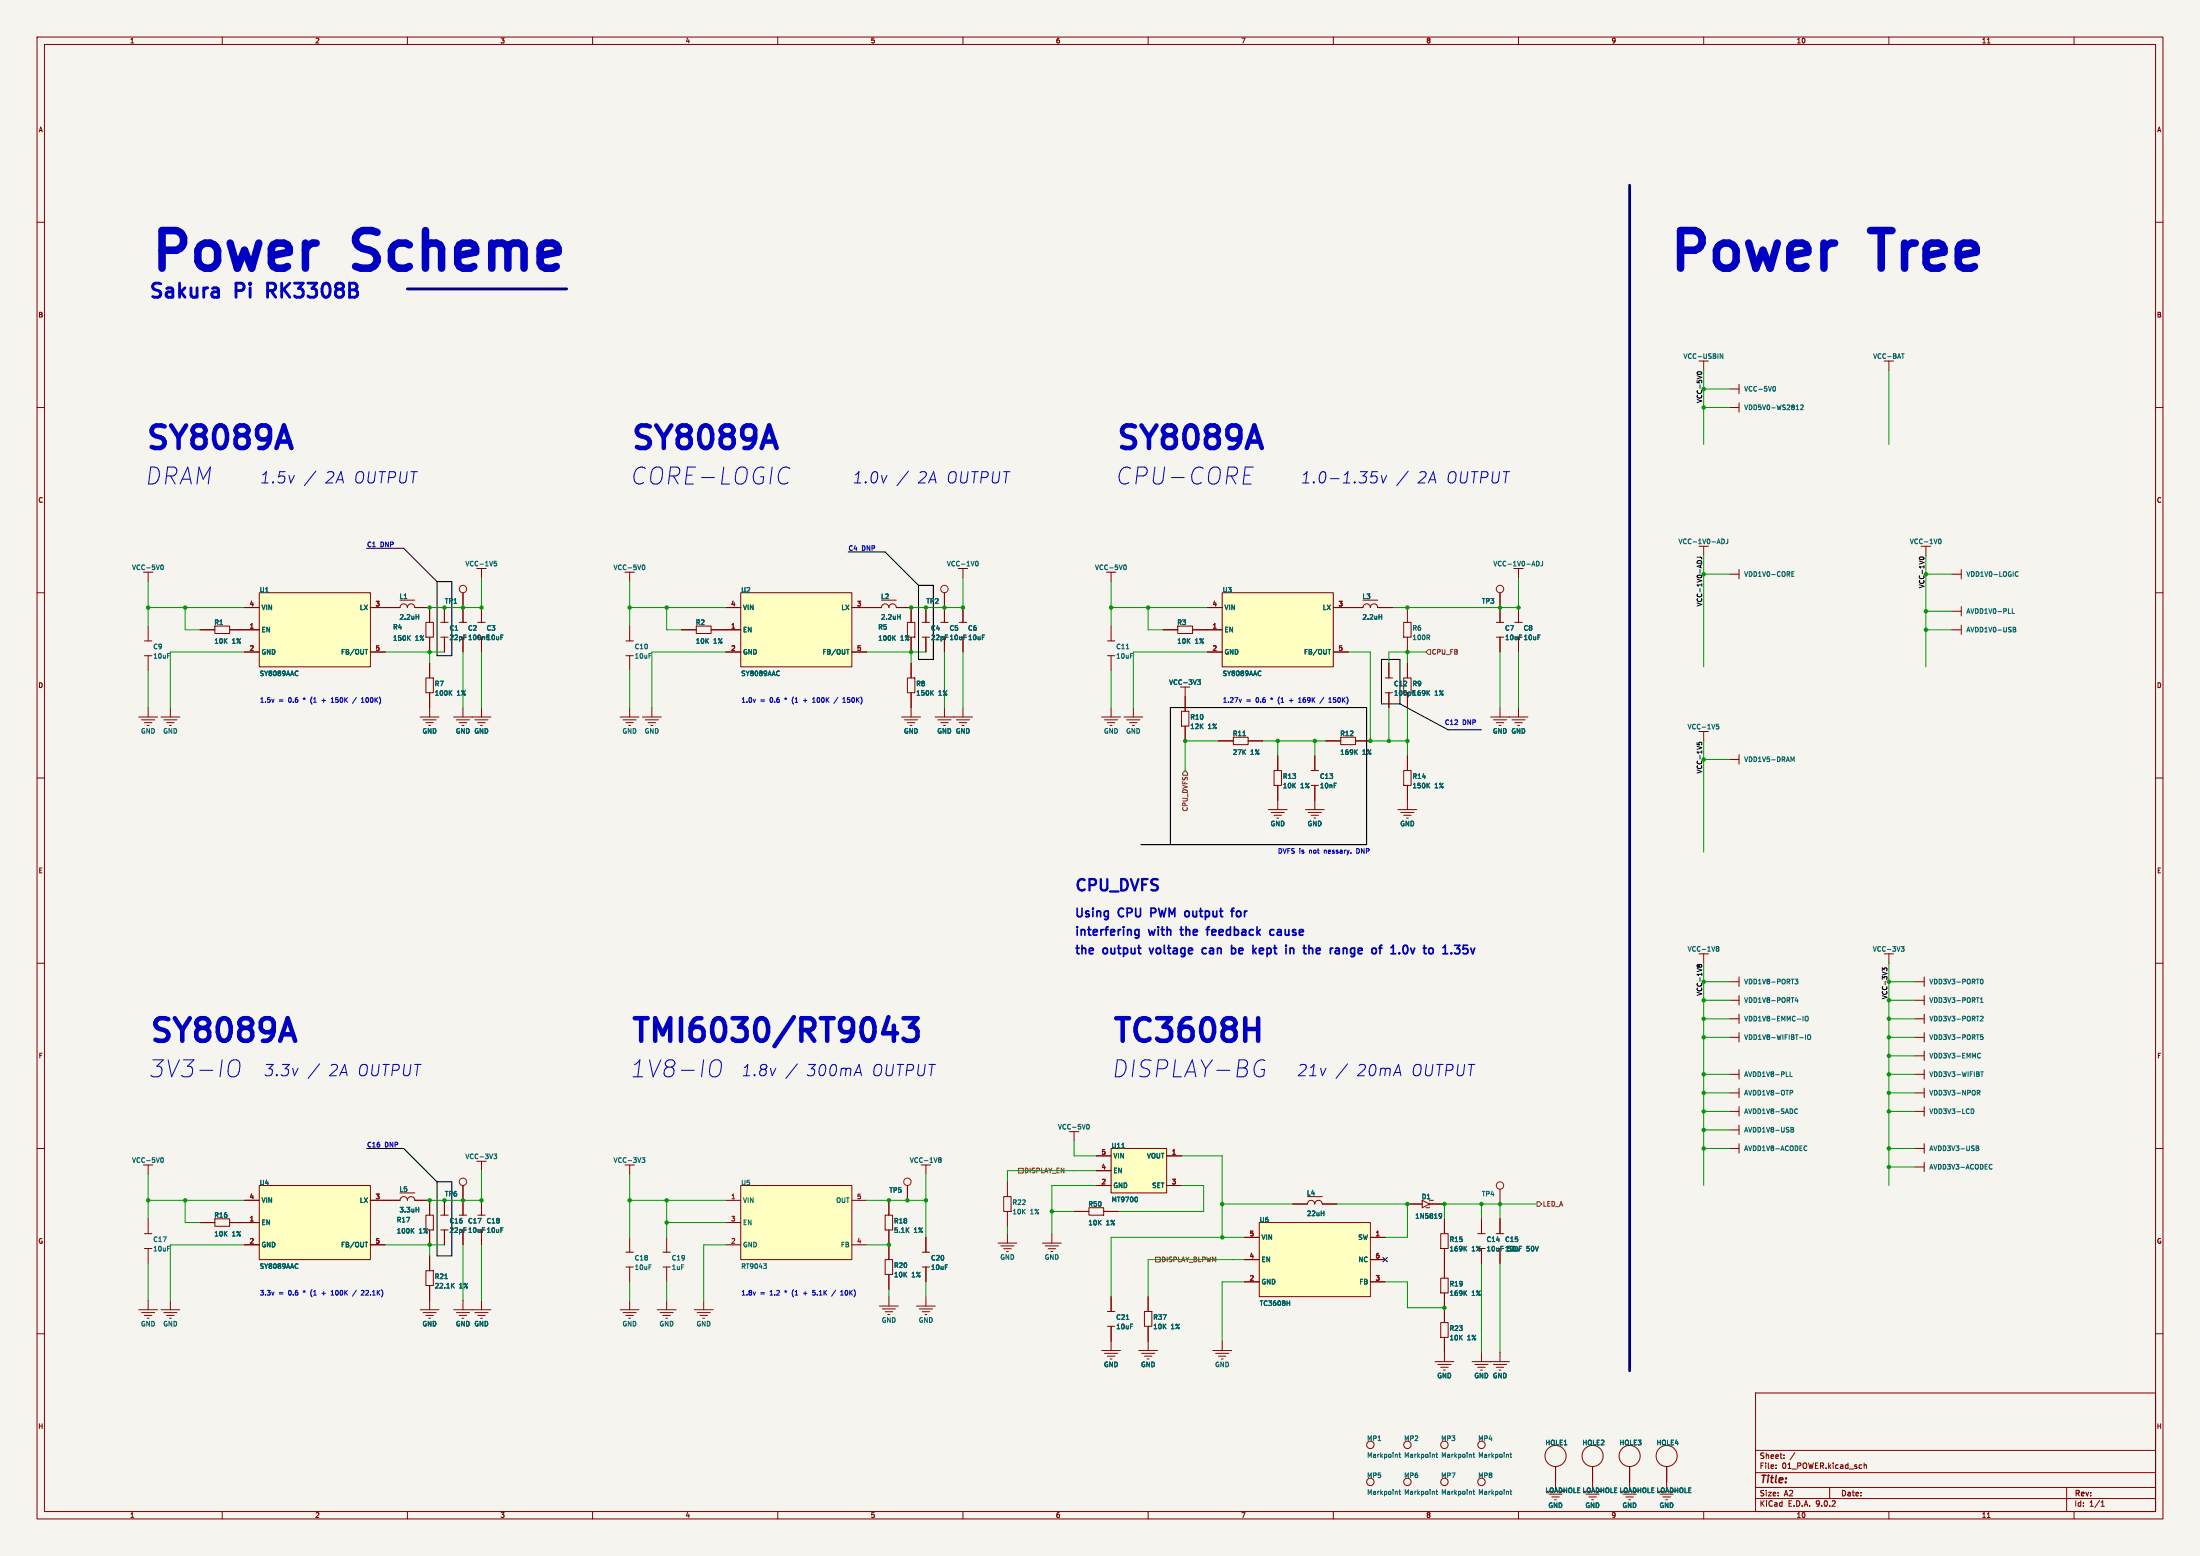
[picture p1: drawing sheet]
<svg xmlns="http://www.w3.org/2000/svg" width="594mm" height="420mm" viewBox="0 0 594 420" stroke-linecap="round" stroke-linejoin="round" font-family="sans-serif">
<path d="M0 0h594v420h-594z" fill="#f5f4ef" stroke="#f5f4ef" stroke-width=".27"/>
<g fill="none" stroke="#830000" stroke-width=".27">
<path d="M10 10h574v400h-574zM12 12h570v396h-570zM60 10v2M110 10v2M160 10v2M210 10v2M260 10v2M310 10v2M360 10v2M410 10v2M460 10v2M510 10v2"/>
<path d="M536.6 11.6h.7M560 10v2M10 60h2M582 60h2M10 110h2M582 110h2M10 160h2M255 160v4M260 153.4v2.6M410 153.4v2.6M520 147.4v2.6M582 160h2"/>
<path d="M10 210h2M582 210h2M10 260h2M582 260h2M517 300h2.5M519.5 298.7v2.6M10 310h2M517 310h2.5M517 315h2.5M519.5 308.7v2.6M519.5 313.7v2.6M582 310h2"/>
<path d="M179 338h2M180 334v4M10 360h2M179 342h2M180 342v4M187.5 353.5h5M188.2 354.3h3.6M189 355.1h2M189.7 355.8h.6M190 351v2.5M582 360h2M474 376h108v32h-108z"/>
<path d="M420 396v4M474 397.5h108M474 391.5h108M479.5 396.2v.2M479.5 395.4v.2M481.7 393.5v.2M481.7 392.7v.2M484.6 392.1l-1.3 1.9M503.3 394.9v1.5M503.3 395.5l.6-.1 .1 1M60 408v2M110 408v2"/>
<path d="M160 408v2M210 408v2M260 408v2M310 408v2M360 408v2M410 408v2M460 408v2M474 404.5h108M474 401.5h108M494 401.5v3M510 408v2M536.6 409.6h.7"/>
<path d="M558 401.5v6.5M560 408v2M567.3 406.6h.9M567.3 405.5l.4-.4v1.5"/>
<circle cx="420" cy="393" r="2.85"/>
</g>
<path d="M263.5 151.6l.2-.1a.62 .62 0 0 1 .4 .6 .62 .62 0 0 1-.5 .6l-.1-.1M414.9 151.5a.64 .64 0 0 1 .7 .6 .64 .64 0 0 1-.7 .7M416.5 151.5l-.1 1.1-.4 .2M523.5 145.6l.2-.1a.62 .62 0 0 1 .4 .6 .62 .62 0 0 1-.5 .6l-.1-.1M532.2 299.3a.64 .64 0 0 1 .8 .6 .64 .64 0 0 1-.8 .7M533.6 309.3l.6 .1v.3l-.2 .2M533.6 309.9h.4M534 309.9l.3 .2-.1 .3-.6 .2M537.5 314.3l.4 .1M537.9 315.4l-.4 .2" fill="none" stroke="#006363" stroke-width=".27"/>
<circle cx="255" cy="159" r="1" fill="none" stroke="#f00" stroke-width=".27"/>
<path d="M200 160h30v20h-30z" fill="#ffffc2"/>
<path d="M200 160h30v20h-30z" fill="none" stroke="#7f0000" stroke-width=".27"/>
<g fill="none" stroke="#830000" stroke-width=".27">
<path d="M460 97.4v2.6M510 97.4v2.6M467 110h2.5M467 105h2.5M469.5 103.7v2.6M469.5 108.7v2.6M115 168h2v4h-2zM116 164v4M116 172v4M184 170h4M188 169h4v2h-4zM192 170h8"/>
<path d="M196 164h4M196 176h4M230 164h4M230 176h4M246 179v4M167.5 193.5h5M168.2 194.3h3.6M169 195.1h2M169.7 195.8h.6M170 191v2.5M173.5 193.5h5M174.2 194.3h3.6"/>
<path d="M175 195.1h2M175.7 195.8h.6M176 191v2.5M243.5 193.5h5M244.2 194.3h3.6M245 195.1h2M245 183h2v4h-2zM245.7 195.8h.6M246 187v6.5M252.5 193.5h10M253.2 194.3h3.6M254 195.1h2"/>
<path d="M254.7 195.8h.6M255 191v2.5M258.2 194.3h3.6M259 195.1h2M259.7 195.8h.6M260 191v2.5M245 320v4M250 314.4v2.6M272 319v4M239 340h2v4h-2zM239 328h2v4h-2zM240 324v4"/>
<path d="M240 332v8M249 338h2M250 334v4M269.5 335.5h5M270.2 336.3h3.6M271 337.1h2M271 323h2v4h-2zM271.7 337.8h.6M272 327v4M272 333v2.5M281.5 335.5h5M282.2 336.3h3.6"/>
<path d="M283 337.1h2M283.7 337.8h.6M284 333v2.5M122.5 353.5h5M123.2 354.3h3.6M124 355.1h2M124.7 355.8h.6M125 351v2.5M237.5 352.5h5M238.2 353.3h3.6M239 354.1h2M239.7 354.8h.6"/>
<path d="M240 344v4M240 350v2.5M247.5 352.5h5M248.2 353.3h3.6M249 354.1h2M249 342h2M249.7 354.8h.6M250 342v4M250 350v2.5M420 400v2.5M430 396v6.5M440 396v6.5"/>
<path d="M450 396v6.5M417.5 402.5h5M418.2 403.3h3.6M419 404.1h2M419.7 404.8h.6M427.5 402.5h5M428.2 403.3h3.6M429 404.1h2M429.7 404.8h.6M437.5 402.5h5M438.2 403.3h3.6M439 404.1h2"/>
<path d="M439.7 404.8h.6M447.5 402.5h5M448.2 403.3h3.6M449 404.1h2M449.7 404.8h.6"/>
<circle cx="430" cy="393" r="2.85"/>
<circle cx="440" cy="393" r="2.85"/>
<circle cx="450" cy="393" r="2.85"/>
</g>
<g fill="none" stroke="#006363" stroke-width=".27">
<path d="M464.4 95.5l.8 1.3v-1.3M513.4 95.5h.7M478.8 104.4l.2-.1a.62 .62 0 0 1 .4 .7 .62 .62 0 0 1-.6 .5v-.1M485 110.6h.7M486.2 109.4l.4-.1 .3 .4-.8 .9h.8M110.2 172.1l.6 .7M110.8 171.6l-.8 .7M228.5 175.3h.8M251.5 186.9l.5 .8M252 186.4l-.7 .7M253.5 313h.1M253.5 312.5l.6 .1-.2 .4"/>
<path d="M253.6 313h.3M253.6 313l-.1 .1M253.9 313l.2 .3v.3l-.6 .1"/>
</g>
<circle cx="245" cy="319" r="1" fill="none" stroke="#f00" stroke-width=".27"/>
<path d="M340 330h30v20h-30z" fill="#ffffc2"/>
<path d="M340 330h30v20h-30z" fill="none" stroke="#7f0000" stroke-width=".27"/>
<g fill="none" stroke="#830000" stroke-width=".27">
<path d="M40 154.4v2.6M125 160v8M460 147.4v2.6M39 173h2M39 177h2M40 169v4M40 177v4M104 164h4a1 1 0 0 1 1-1 1 1 0 0 1 1 1 1 1 0 0 1 1-1 1 1 0 0 1 1 1h4M108 162h4M119 168h2M119 172h2M120 164v4"/>
<path d="M120 172v4M124 168h2M124 172h2M125 172v4M169 173h2M169 177h2M170 169v4M170 177v4M234 164h4a1 1 0 0 1 1-1 1 1 0 0 1 1 1 1 1 0 0 1 1-1 1 1 0 0 1 1 1h4v4M238 162h4M245 168h2v4h-2zM246 172v4"/>
<path d="M254 168h2M254 172h2M255 164v4M255 172v4M259 168h2M259 172h2M260 164v4M260 172v4M299 173h2M299 177h2M300 169v4M300 177v4"/>
<path d="M314 170h4M318 169h4v2h-4zM322 170h4M527 165h2.5M529.5 163.7v2.6M319 192h2v4h-2zM320 185.4v6.6M320 196v4M329 200h4M333 199h4v2h-4zM337 200h4M116 339v4"/>
<path d="M336 334h4M336 340h4M370 334h4M370 340h4M389 333h2v4h-2zM390 329v4M390 337v4M115 343h2v4h-2zM116 347v4M127.5 353.5h5M128.2 354.3h3.6M129 355.1h2"/>
<path d="M129.7 355.8h.6M130 351v2.5M167.5 353.5h5M168.2 354.3h3.6M169 355.1h2M169.7 355.8h.6M170 351v2.5M336 346h4M370 346h4M389 357h2v4h-2zM390 353v4M390 361v4"/>
<circle cx="370" cy="390" r="1"/>
<circle cx="370" cy="400" r="1"/>
<circle cx="380" cy="390" r="1"/>
<circle cx="380" cy="400" r="1"/>
<circle cx="390" cy="390" r="1"/>
<circle cx="390" cy="400" r="1"/>
<circle cx="400" cy="390" r="1"/>
<circle cx="400" cy="400" r="1"/>
</g>
<g fill="none" stroke="#006363" stroke-width=".27">
<path d="M43.5 152.6l.2-.1a.62 .62 0 0 1 .4 .6 .62 .62 0 0 1-.5 .6l-.1-.1M464.9 145.5a.64 .64 0 0 1 .7 .6 .64 .64 0 0 1-.7 .7M466.5 145.5l-.1 1.1-.4 .2M112.3 166.5h.8M113.1 165.9v1.2M241.2 172.1l.6 .7M241.8 171.6l-.8 .7M242.3 166.5h.8M243.1 165.9v1.2M304.1 175.1h.7M543.3 164.3v1.3h.6M323.3 183.5h.8l-.4 .5 .4 .1v.4l-.6 .3"/>
<path d="M335.6 198.6h.7M395.5 336.9l.5 .8M396 336.4l-.7 .7M120.1 345.1h.7M122.1 346.9l.5 .8M122.6 346.4l-.7 .7M347.5 351.7h.7M348.2 351.1v1.3M377.7 392.5h.5M377.9 392.1v1.1l.3 .2M387.7 392.5h.5M387.9 392.1v1.1l.3 .2"/>
<path d="M397.7 392.5h.5M397.9 392.1v1.1l.3 .2M407.7 392.5h.5M407.9 392.1v1.1l.3 .2M377.7 402.5h.5M377.9 402.1v1.1l.3 .2M387.7 402.5h.5M387.9 402.1v1.1l.3 .2M397.7 402.5h.5M397.9 402.1v1.1l.3 .2M407.7 402.5h.5M407.9 402.1v1.1l.3 .2"/>
</g>
<circle cx="125" cy="159" r="1" fill="none" stroke="#f00" stroke-width=".27"/>
<path d="M330 160h30v20h-30z" fill="#ffffc2"/>
<path d="M330 160h30v20h-30z" fill="none" stroke="#7f0000" stroke-width=".27"/>
<g fill="none" stroke="#830000" stroke-width=".27">
<path d="M300 154.4v2.6M249 168h2M249 172h2M250 164v4M250 172v4M326 164h4M326 170h4M326 176h4M360 164h4M360 176h4M37.5 193.5h5M38.2 194.3h3.6"/>
<path d="M39 195.1h2M39.7 195.8h.6M40 191v2.5M43.5 193.5h5M44.2 194.3h3.6M45 195.1h2M45.7 195.8h.6M46 191v2.5M297.5 193.5h5M298.2 194.3h3.6M299 195.1h2M299.7 195.8h.6"/>
<path d="M300 191v2.5M303.5 193.5h5M304.2 194.3h3.6M305 195.1h2M305.7 195.8h.6M306 191v2.5M170 314.4v2.6M119 328h2M119 332h2M120 324v4M120 332v4M113.5 353.5h5"/>
<path d="M114.2 354.3h3.6M115 355.1h2M115.7 355.8h.6M116 351v2.5M389 345h2v4h-2zM390 341v4M390 349v4"/>
</g>
<path d="M303.5 152.6l.2-.1a.62 .62 0 0 1 .4 .6 .62 .62 0 0 1-.5 .6l-.1-.1M358.5 175.3h.8M173.3 312.5h.8l-.4 .5 .4 .1v.4l-.6 .3M395.5 348.9l.5 .8M396 348.4l-.7 .7" fill="none" stroke="#006363" stroke-width=".27"/>
<path d="M70 160h30v20h-30z" fill="#ffffc2"/>
<path d="M70 160h30v20h-30z" fill="none" stroke="#7f0000" stroke-width=".27"/>
<g fill="none" stroke="#830000" stroke-width=".27">
<path d="M54 170h4M58 169h4v2h-4zM62 170h8M66 164h4M66 176h4M100 164h4M100 176h4M116 179v4M115 183h2v4h-2zM116 187v4M124 328h2M124 332h2"/>
<path d="M125 324v4M125 332v4M129 328h2M129 332h2M130 324v4M130 332v4M299 354h2M299 358h2M300 350v4M300 358v6.5M309 354h2v4h-2zM310 350v4"/>
<path d="M310 358v6.5M297.5 364.5h5M298.2 365.3h3.6M299 366.1h2M299.7 366.8h.6M307.5 364.5h5M308.2 365.3h3.6M309 366.1h2M309.7 366.8h.6M327.5 364.5h5M328.2 365.3h3.6M329 366.1h2"/>
<path d="M329.7 366.8h.6M330 362v2.5M397.5 367.5h10M398.2 368.3h3.6M399 369.1h2M399.7 369.8h.6M400 365v2.5M403.2 368.3h3.6M404 369.1h2M404.7 369.8h.6M405 365v2.5"/>
</g>
<path d="M98.5 175.3h.8M121.5 186.9l.5 .8M122 186.4l-.7 .7M304.1 356.1h.7" fill="none" stroke="#006363" stroke-width=".27"/>
<path d="M300 310h15v12h-15z" fill="#ffffc2"/>
<path d="M300 310h15v12h-15z" fill="none" stroke="#7f0000" stroke-width=".27"/>
<g fill="none" stroke="#830000" stroke-width=".27">
<path d="M113.5 193.5h5M114.2 194.3h3.6M115 195.1h2M115.7 195.8h.6M116 191v2.5M122.5 193.5h10M123.2 194.3h3.6M124 195.1h2M124.7 195.8h.6M125 191v2.5M128.2 194.3h3.6M129 195.1h2"/>
<path d="M129.7 195.8h.6M130 191v2.5M130 313.4v2.6M296 312h4M296 316h4M296 320h4M315 312h4M315 320h4M169 338h2M170 334v4M169 342h2M170 342v4"/>
<path d="M387.5 367.5h5M388.2 368.3h3.6M389 369.1h2M389.7 369.8h.6M390 365v2.5"/>
</g>
<path d="M133.3 311.5h.8l-.4 .5 .4 .1v.4l-.6 .3M302.9 309.8h.7M307 323.2v1.1" fill="none" stroke="#006363" stroke-width=".27"/>
<path d="M200 320h30v20h-30z" fill="#ffffc2"/>
<path d="M200 320h30v20h-30z" fill="none" stroke="#7f0000" stroke-width=".27"/>
<g fill="none" stroke="#830000" stroke-width=".27">
<path d="M130 153.4v2.6M170 154.4v2.6M129 168h2M130 164v4M130 172v4M125 320v4M290 305.4v2.6M54 330h4M58 329h4v2h-4zM62 330h4M104 324h4a1 1 0 0 1 1-1 1 1 0 0 1 1 1 1 1 0 0 1 1-1 1 1 0 0 1 1 1h4v4M108 322h4"/>
<path d="M115 328h2v4h-2zM116 332v4M196 324h4M196 330h4M196 336h4M230 324h4M230 336h4M290 327h4M294 326h4v2h-4zM298 327h4M177.5 353.5h5M178.2 354.3h3.6"/>
<path d="M179 355.1h2M179.7 355.8h.6M180 351v2.5"/>
</g>
<path d="M133.4 151.5h.7M133.4 152h.5l.2 .2-.1 .5h-.6M173.5 152.6l.2-.1a.62 .62 0 0 1 .4 .6 .62 .62 0 0 1-.5 .6l-.1-.1M293.5 303.6l.2-.1a.62 .62 0 0 1 .4 .6 .62 .62 0 0 1-.5 .6l-.1-.1M111.2 332.1l.6 .7M111.8 331.6l-.8 .7M112.3 326.5h.8M113.1 325.9v1.2M206.2 341.1h.7l-.4 .5M206.8 341.7v.6" fill="none" stroke="#006363" stroke-width=".27"/>
<circle cx="125" cy="319" r="1" fill="none" stroke="#f00" stroke-width=".27"/>
<path d="M70 320h30v20h-30z" fill="#ffffc2"/>
<path d="M70 320h30v20h-30z" fill="none" stroke="#7f0000" stroke-width=".27"/>
<g fill="none" stroke="#830000" stroke-width=".27">
<path d="M405 160v8M364 164h4a1 1 0 0 1 1-1 1 1 0 0 1 1 1 1 1 0 0 1 1-1 1 1 0 0 1 1 1h4M368 162h4M379 168h2v4h-2zM380 164v4M380 172v4M404 168h2M404 172h2M405 172v4M409 168h2M409 172h2M410 164v4"/>
<path d="M410 172v4M467 280h2.5M467 275h2.5M467 270h2.5M469.5 268.7v2.6M469.5 273.7v2.6M469.5 278.7v2.6M467 300h2.5M467 295h2.5M467 290h2.5M469.5 288.7v2.6M469.5 293.7v2.6"/>
<path d="M469.5 298.7v2.6M40 314.4v2.6M467 305h2.5M467 310h2.5M469.5 303.7v2.6M469.5 308.7v2.6M39 333h2M39 337h2M40 329v4M40 337v4M66 324h4M66 330h4"/>
<path d="M66 336h4M100 324h4M100 336h4M349 325h4a1 1 0 0 1 1-1 1 1 0 0 1 1 1 1 1 0 0 1 1-1 1 1 0 0 1 1 1h4M353 323h4M384 324l2 1-2 1zM386 324h1M399 333h2M399 337h2M400 329v4M400 337v4M404 333h2"/>
<path d="M404 337h2M405 321v4M405 329v4M405 337v4M37.5 353.5h5M38.2 354.3h3.6M39 355.1h2M39.7 355.8h.6M40 351v2.5M43.5 353.5h5M44.2 354.3h3.6M45 355.1h2"/>
<path d="M45.7 355.8h.6M46 351v2.5"/>
</g>
<g fill="none" stroke="#006363" stroke-width=".27">
<path d="M372.3 166.5h.8M373.1 165.9v1.2M485 269.2l-.3 .9h.8M485.3 269.7v.9M486.8 274.3v1.3M487.4 274.5l.3-.2 .5 .2v.6l-.2 .4-.6-.1zM487.5 279.3v1.3M488.2 279.4l.6 .1 .1 .6-.3 .5-.5-.2-.1-.7zM483.3 294.3h.5l.2 .2-.1 .4-.6 .1M483.3 289.3v1.3h.6M484.8 299.4h.5M43.5 312.6l.2-.1a.62 .62 0 0 1 .4 .6 .62 .62 0 0 1-.5 .6l-.1-.1"/>
<path d="M483.6 304.3l.6 .1v.3l-.2 .2M483.6 304.9h.4M484 304.9l.3 .2-.1 .3-.6 .2M485.3 300.4l-.5 .1M487.5 309.3l.4 .1M487.9 310.4l-.4 .2M98.5 335.3h.8M410.2 336.4h.6"/>
</g>
<g fill="none" stroke="#f00" stroke-width=".27">
<circle cx="405" cy="159" r="1"/>
<circle cx="405" cy="320" r="1"/>
</g>
<path d="M386 324v2z" fill="#830000"/>
<g fill="none" stroke="#830000" stroke-width=".27">
<path d="M125 160v8M255 160v8M405 160v8M467 155h2.5M469.5 153.7v2.6M527 155h2.5M529.5 153.7v2.6M54 170h4M62 170h8M66 164h4M66 176h4M100 164h8"/>
<path d="M100 176h4M112 164h4v4M116 172v4M116 179v4M120 164v4M120 172v4M125 172v4M130 164v4M130 172v4M184 170h4M192 170h8M196 164h4"/>
<path d="M196 176h4M230 164h8M230 176h4M242 164h4v4M246 172v4M246 179v4M250 164v4M250 172v4M255 172v4M260 164v4M260 172v4M314 170h4"/>
<path d="M322 170h8M326 164h4M326 176h4M360 164h8M360 176h4M372 164h4M375 179v4M380 179v4M405 172v4M410 164v4M410 172v4M527 170h2.5"/>
<path d="M529.5 168.7v2.6M116 187v4M246 187v4M320 188v4M320 196v4M329 200h4M337 200h4M358 200h4M362 199h4v2h-4zM366 200h4M374 183h2M374 187h2"/>
<path d="M375 187v4M379 183h2v4h-2zM380 187v4M402.5 193.5h10M403.2 194.3h3.6M404 195.1h2M404.7 195.8h.6M405 191v2.5M408.2 194.3h3.6M409 195.1h2M409.7 195.8h.6M410 191v2.5"/>
<path d="M460 197.4v2.6M342.5 218.5h5M343.2 219.3h3.6M344 208h2v4h-2zM345 204v4M345 212v6.5M352.5 218.5h5M353.2 219.3h3.6M354 208h2M354 212h2M355 204v4M355 212v6.5"/>
<path d="M377.5 218.5h5M378.2 219.3h3.6M379 208h2v4h-2zM380 204v4M380 212v6.5M467 205h2.5M469.5 203.7v2.6M344 220.1h2M344.7 220.8h.6M354 220.1h2M354.7 220.8h.6M379 220.1h2"/>
<path d="M379.7 220.8h.6M460 257.4v2.6M510 257.4v2.6M467 265h2.5M469.5 263.7v2.6M517 265h2.5M517 280h2.5M517 270h2.5M517 275h2.5M519.5 263.7v2.6M519.5 268.7v2.6M519.5 273.7v2.6"/>
<path d="M519.5 278.7v2.6M517 290h2.5M517 285h2.5M517 295h2.5M519.5 283.7v2.6M519.5 288.7v2.6M519.5 293.7v2.6M125 320v8M245 320v4M296 312h4M296 316h4M296 320h4"/>
<path d="M315 312h4M315 320h4M54 330h4M62 330h8M66 324h4M66 336h4M100 324h8M100 336h4M112 324h4v4M116 332v4M116 339v4M120 324v4"/>
<path d="M120 332v4M125 332v4M130 324v4M130 332v4M240 324v4M240 332v8M250 334v4M290 327h4M298 327h4M336 334h4M336 340h4M349 325h4"/>
<path d="M357 325h4M370 334h4M370 340h4M380 325h4M385 326h1M386 325h4M390 329v4M390 337v8M400 329v4M400 337v4M405 329v4M405 337v4"/>
<path d="M116 347v4M240 344v4M250 342v4M300 350v4M300 358v4M310 350v4M310 358v4M336 346h4M370 346h4M390 349v8M390 361v4M420 396v4"/>
<path d="M430 396v4M440 396v4M450 396v4"/>
</g>
<g fill="none" stroke="#006363" stroke-width=".27">
<path d="M483.8 154.9h.4M483.8 155.6h.6M483.8 154.3h.6M544.2 155.4l.3 .2 .4-.2M544.9 154.4l-.4-.1-.3 .2M98.5 175.3h.8M110.2 172.1l.6 .7M110.8 171.6l-.8 .7M112.3 166.5h.8M113.1 165.9v1.2M228.5 175.3h.8M241.2 172.1l.6 .7"/>
<path d="M241.8 171.6l-.8 .7M242.3 166.5h.8M243.1 165.9v1.2M358.5 175.3h.8M372.3 166.5h.8M373.1 165.9v1.2M543.6 169.3l.6 .1v.3l-.2 .2M543.6 169.9h.4M544 169.9l.3 .2-.1 .3-.6 .2M121.5 186.9l.5 .8M122 186.4l-.7 .7M251.5 186.9l.5 .8"/>
<path d="M252 186.4l-.7 .7M323.3 183.5h.8l-.4 .5 .4 .1v.4l-.6 .3M335.6 198.6h.7M385.5 186.9l.5 .8M386 186.4l-.7 .7M463.4 195.5h.7M463.4 196h.5l.2 .2-.1 .5h-.6M366 202.9l.5 .7M366.5 202.4l-.7 .7M385.5 211.9l.5 .8M386 211.4l-.7 .7M484 205.2l.4-.9v1.3"/>
<path d="M463.5 255.5h.4l.2 .2M463.5 256h.1M463.6 256h.3M463.6 256l-.1 .1M463.9 256l.2 .3v.3l-.6 .1M464.1 255.7v.1M464.1 255.8l-.2 .2M513.3 255.5h.8l-.4 .5 .4 .1v.4l-.6 .3M484.6 264.3h.8l-.4 .5 .4 .1v.5l-.7 .1M534.7 264.8l.3-.5a.62 .62 0 0 1 .5 .7 .62 .62 0 0 1-.6 .5l-.2-.4M534.7 270.6h.7M534.7 269.7l.4-.4v1.3"/>
<path d="M534.8 274.4h-.1M534.8 274.4h.5M535.3 274.4h.1M535.4 279.3h-.6l-.1 .6 .6-.1 .1 .6h-.7M535.4 274.4v.4l-.8 .8h.8M533.9 294.3h.4l.3 .2-.1 .4-.6 .1M534.2 284.4h.5M534.2 295l.4 .6M534.7 285.4l-.5 .1M534.8 289.3h.7M535.1 289.3v1.3M302.9 309.8h.7"/>
<path d="M98.5 335.3h.8M111.2 332.1l.6 .7M111.8 331.6l-.8 .7M112.3 326.5h.8M113.1 325.9v1.2M307 323.2v1.1M388.6 327.6h.4l.2 .2v.7l-.6 .3M389.2 328.1l-.2 .3-.4-.1M395.5 336.9l.5 .8M396 336.4l-.7 .7M410.2 336.4h.6M120.1 345.1h.7"/>
<path d="M122.1 346.9l.5 .8M122.6 346.4l-.7 .7M304.1 356.1h.7M347.5 351.7h.7M348.2 351.1v1.3M395.5 348.9l.5 .8M396 348.4l-.7 .7"/>
</g>
<path d="M385.6 175.4h.7v1.2h-.7l-.6-.6zM320 208l.6 .6v.7h-1.2v-.7zM275 315.4h1.3v1.2h-1.3zM312 339.4h1.3v1.2h-1.3zM415 324.4h.6l.7 .6-.7 .6h-.6z" fill="none" stroke="#715500" stroke-width=".27"/>
<path d="M458.3 100.9l-.1-.1a.62 .62 0 0 1 .7-.5 .62 .62 0 0 1 .5 .6M458.2 152a.64 .64 0 0 1 .7-.7 .64 .64 0 0 1 .6 .7M458.2 150.4l1.1 .1 .2 .4M518.3 150.9l-.1-.1a.62 .62 0 0 1 .7-.5 .62 .62 0 0 1 .5 .6M458.2 200.4v.6M458.8 201l-.1-.4 .2-.3 .5 .2v.5M458.8 260.6l-.5-.2v.5M458.8 260.6l.2-.3 .4 .1v.5M458.8 260.6v.2M458.8 260.8l-.1 .1M458.8 260.8v.1M509.5 261.9v-.4l-.3-.2h-.4l-.1 .4-.5-.4v.7" fill="none" stroke="#0f0f0f" stroke-width=".27"/>
<path d="M99 148h10l9 9M118 157h4v20h-4zM229 149h10l9 9M248 158h4v20h-4zM373 178h5v12h-5zM378 190l13 7h9M308 228h61v-37h-53v37M99 310h10l9 9M118 319h4v20h-4z" fill="none" stroke="#000" stroke-width=".27"/>
<path d="M440 50v320M110 78h43" fill="none" stroke="#00007f" stroke-width=".76"/>
<g fill="none" stroke="#009500" stroke-width=".27">
<path d="M460 100v20M510 100v20M460 110h7M460 105h7M40 157v12M130 156v8h-14M170 157v12M260 156v8h-14M300 157v12M410 156v8h-34M460 155h7M460 150v30"/>
<path d="M520 155h7M520 150v30M40 164h26M50 164v6h4M66 176h-20v15M104 176h16M116 176v3M125 176v15M130 176v15M170 164h26M180 164v6h4M196 176h-20v15"/>
<path d="M234 176h16M246 176v3M255 176v15M260 176v15M300 164h26M310 164v6h4M326 176h-20v15M364 176h6v24h10M380 176v3M385 176h-10v3M405 176v15M410 176v15"/>
<path d="M520 170h7M520 165h7M40 181v10M170 181v10M300 181v10M329 200h-9v8M341 200h17M345 200v4M355 200v4M375 191v9M380 191v13M460 200v30"/>
<path d="M460 205h7M460 260v60M510 260v60M460 280h7M460 270h7M460 275h7M460 265h7M510 280h7M510 270h7M510 275h7M510 265h7M460 290h7"/>
<path d="M460 295h7M460 300h7M510 290h7M510 285h7M510 295h7M510 300h7M40 317v12M130 316v8h-14M170 317v17M250 317v17M290 308v4h6M296 320h-12v13"/>
<path d="M296 316h-24v3M319 320h6v7h-23M319 312h11v22M460 310h7M460 305h7M510 310h7M510 315h7M40 324h26M50 324v6h4M66 336h-20v15M104 336h16M116 336v3"/>
<path d="M125 336v15M130 336v15M170 324h26M180 324v10M180 330h16M196 336h-6v15M234 324h16M234 336h6M272 331v2M284 327h6M330 325h19M336 334h-36v16"/>
<path d="M336 340h-26v10M361 325h19v9h-6M400 325v4M405 325v4M415 325h-25v4M40 341v10M170 346v5M180 346v5M240 348v2M250 346v4M336 346h-6v16M374 346h6v7h10"/>
<path d="M400 341v24M405 341v24"/>
</g>
<path d="M373.4 339.4l1.2 1.2M374.6 339.4l-1.2 1.2" fill="none" stroke="#000083" stroke-width=".27"/>
<g fill="none" stroke="#0000c2" stroke-width=".27">
<path d="M85.3 127.2l-3.1 3.9M212.4 126.1l.8 .4M245.3 127.2l-3.1 3.9M335.6 130.6h2.2M336.2 126.1h2.2M370.3 128.6l1-.1 .6 .6-.3 1-.5 .3h-.7M370.5 127.3h1.4M373 128.3l.4 2.1 1-2.1M380.2 127.2l-3.1 3.9M78 188.5v.8M81.8 188.5l.3 .1M82.1 188.3v.3"/>
<path d="M82.1 188.6l-.1 .2M82.1 188.6l.2 .2M82.4 188.5l-.3 .1M84 189.5l.3 .6M84.7 189.6h.7M84.9 188.5l-.2 .2M86.9 189.1h1M87.4 188.6v1M91.3 188.3h-.6l-.1 .6 .6-.1 .1 .6h-.7M97.6 189.6h.7M97.8 188.5l-.2 .2M100.1 188.4l.2-.1a.62 .62 0 0 1 .4 .7 .62 .62 0 0 1-.5 .5l-.2-.4z"/>
<path d="M208 188.5v.8M211.8 188.5l.3 .1M212.1 188.3v.3M212.1 188.6l-.1 .2M212.1 188.6l.2 .2M212.4 188.5l-.3 .1M214 189.5l.3 .6M214.7 189.6h.7M214.9 188.5l-.2 .2M216.9 189.1h1M217.4 188.6v1M220.7 188.4l.2-.1a.62 .62 0 0 1 .5 .7 .62 .62 0 0 1-.6 .5l-.2-.4z"/>
<path d="M227.6 189.6h.7M227.8 188.5l-.2 .2M230.1 188.4l.2-.1a.62 .62 0 0 1 .4 .7 .62 .62 0 0 1-.5 .5l-.2-.4zM335.2 188.7l-.3 .9M339.2 188.5v.8M343 188.5l.4 .1M343.4 188.3v.3M343.4 188.6l-.2 .2M343.4 188.6l.1 .2M343.7 188.5l-.3 .1M345.2 189.5l.3 .6M345.9 189.6h.7"/>
<path d="M346.1 188.5l-.2 .2M348.1 189.1h1M348.6 188.6v1M352.4 188.3l-.5 .3-.1 .7 .3 .3 .4-.2-.1-.6h-.3l-.3 .2M358.8 189.6h.7M359 188.5l-.2 .2M361.4 188.4l.1-.1a.62 .62 0 0 1 .4 .7 .62 .62 0 0 1-.5 .5l-.2-.4zM62.6 286.3l.4-.2h.9l.8 .6a3.8 3.8 0 0 1-.9 3.7l-.5 .2h-.8M86.3 287.2l-3.1 3.9M192.6 286.3l.4-.2h.9l.8 .6a3.8 3.8 0 0 1-.9 3.7l-.5 .2h-.8M215.3 287.2l-3.1 3.9M231 289.5h1.4"/>
<path d="M232 287.3l.6 3.1M340.4 286.1l1.1 .2M340.6 288.7h.8l-.2 1.5-.9 .4M363.8 287.2l-3.1 3.9M377.6 287.3l.6 3.1M78 348.5v.8M81.8 348.5l.3 .1M82.1 348.3v.3M82.1 348.6l-.1 .2M82.1 348.6l.2 .2M82.4 348.5l-.3 .1M84 349.5l.3 .6"/>
<path d="M84.7 349.6h.7M84.9 348.5l-.2 .2M86.9 349.1h1M87.4 348.6v1M90.8 348.4l.1-.1a.62 .62 0 0 1 .5 .7 .62 .62 0 0 1-.6 .5l-.2-.4zM98 348.3l-.4 .1M98.2 348.8l-.7 .8h.8M100 349.4v.2M100.6 349.6h.7M100.7 348.6l-.1 .1M207.9 349.6h.7M208 348.6l-.1 .1"/>
<path d="M211.8 348.5l.3 .1M212.1 348.3v.3M212.1 348.6l-.1 .2M212.1 348.6l.2 .2M212.4 348.5l-.3 .1M214 349.5l.3 .6M214.7 349.6h.7M214.9 348.5l-.2 .2M216.9 349.1h1M217.4 348.6v1M220.7 349.4v.2M221.2 349.6h.7"/>
<path d="M221.6 348.3l-.4 .4M227 349.6h.7M227.2 348.5l-.2 .2M229.4 348.3v1.3M229.6 348.8l.6 .8M230.2 348.3l-.8 .7"/>
</g>
<path d="M76.7 114.8l2 6.1M207.7 114.8l2 6.1M338.7 114.8l2 6.1M77.7 274.8l2 6.1M239.9 274.5l-1.5 4.4h3.8M241.3 276.9v4M244 274.8h3.7l-2 2.4a1.66 1.66 0 0 1 2 1.1v1.5l-.6 .8-.5 .3h-1.8l-.8-.6M336.2 277.7h3.5M339.7 274.8v6.1" fill="none" stroke="#0000c2" stroke-width="1.2"/>
<g fill="none" stroke="#0000c2" stroke-width=".46">
<path d="M306.5 252.2l.3 .2 .7-.1M307.5 250.9v1.9l-.4 .4-.6-.1M307.5 251l-.7-.1-.3 .2M310.3 255.9l.6 1.5M310.8 246.3h.8M311.6 245.1h-.8v2.3M318.6 250.9h.9M320.3 245.9l.7 .2M321 247.2l-.7 .2M325.7 250.9h.9M325.7 256l-.7-.1-.4 .4v.7l.2 .3h.9M326.6 250.1l-.6 .4v1.9"/>
<path d="M332.3 245.9h.9M332.8 255.9h.4l.4 .4-.1 .9-.7 .2M333.2 245.1l-.4 .2M334.6 245.9l-.5 .1-.3 .3 .2 .9 .6 .2M340 257.1l.4 .3 .6-.1M340 256.2l.4-.3h.4l.3 .3M341.1 256.5l-1.1 .2M344 251l-.7-.1-.4 .4v.7l.2 .3h.9M355.5 257.3h.9M355.5 256l.7-.1 .3 .6-1.1 .2M363.3 255.9l.4 .3v1.2M364.8 258.1l.2 .1"/>
<path d="M364.9 256l-.3 .3v.7l.3 .3M375.5 257.4h1.3M375.5 255.8l.7-.7v2.3M391.9 257.2v.2M398.2 255.9l-.6 1.5"/>
</g>
<path d="M72.3 76.4v3.8" fill="none" stroke="#0000c2" stroke-width=".76"/>
<g fill="#009500" stroke="#009500" stroke-width=".27">
<circle cx="410" cy="164" r=".46"/>
<circle cx="405" cy="164" r=".46"/>
<circle cx="380" cy="164" r=".46"/>
<circle cx="380" cy="176" r=".46"/>
<circle cx="375" cy="200" r=".46"/>
<circle cx="520" cy="155" r=".46"/>
<circle cx="520" cy="165" r=".46"/>
<circle cx="460" cy="110" r=".46"/>
<circle cx="520" cy="170" r=".46"/>
<circle cx="460" cy="105" r=".46"/>
<circle cx="355" cy="200" r=".46"/>
<circle cx="370" cy="200" r=".46"/>
<circle cx="320" cy="200" r=".46"/>
<circle cx="345" cy="200" r=".46"/>
<circle cx="300" cy="164" r=".46"/>
<circle cx="310" cy="164" r=".46"/>
<circle cx="240" cy="336" r=".46"/>
<circle cx="284" cy="327" r=".46"/>
<circle cx="240" cy="324" r=".46"/>
<circle cx="245" cy="324" r=".46"/>
<circle cx="250" cy="324" r=".46"/>
<circle cx="116" cy="176" r=".46"/>
<circle cx="116" cy="164" r=".46"/>
<circle cx="130" cy="164" r=".46"/>
<circle cx="170" cy="164" r=".46"/>
<circle cx="180" cy="164" r=".46"/>
<circle cx="246" cy="176" r=".46"/>
<circle cx="246" cy="164" r=".46"/>
<circle cx="260" cy="164" r=".46"/>
<circle cx="255" cy="164" r=".46"/>
<circle cx="250" cy="164" r=".46"/>
<circle cx="180" cy="324" r=".46"/>
<circle cx="170" cy="324" r=".46"/>
<circle cx="130" cy="324" r=".46"/>
<circle cx="180" cy="330" r=".46"/>
<circle cx="50" cy="164" r=".46"/>
<circle cx="40" cy="164" r=".46"/>
<circle cx="120" cy="164" r=".46"/>
<circle cx="125" cy="164" r=".46"/>
<circle cx="116" cy="324" r=".46"/>
<circle cx="116" cy="336" r=".46"/>
<circle cx="120" cy="324" r=".46"/>
<circle cx="125" cy="324" r=".46"/>
<circle cx="50" cy="324" r=".46"/>
<circle cx="40" cy="324" r=".46"/>
<circle cx="510" cy="310" r=".46"/>
<circle cx="510" cy="290" r=".46"/>
<circle cx="510" cy="315" r=".46"/>
<circle cx="510" cy="295" r=".46"/>
<circle cx="510" cy="300" r=".46"/>
<circle cx="510" cy="285" r=".46"/>
<circle cx="510" cy="280" r=".46"/>
<circle cx="390" cy="353" r=".46"/>
<circle cx="380" cy="325" r=".46"/>
<circle cx="380" cy="200" r=".46"/>
<circle cx="460" cy="205" r=".46"/>
<circle cx="510" cy="265" r=".46"/>
<circle cx="510" cy="270" r=".46"/>
<circle cx="460" cy="265" r=".46"/>
<circle cx="510" cy="275" r=".46"/>
<circle cx="460" cy="155" r=".46"/>
<circle cx="460" cy="290" r=".46"/>
<circle cx="460" cy="295" r=".46"/>
<circle cx="460" cy="275" r=".46"/>
<circle cx="460" cy="280" r=".46"/>
<circle cx="460" cy="300" r=".46"/>
<circle cx="460" cy="305" r=".46"/>
<circle cx="460" cy="270" r=".46"/>
<circle cx="460" cy="310" r=".46"/>
<circle cx="330" cy="334" r=".46"/>
<circle cx="330" cy="325" r=".46"/>
<circle cx="405" cy="325" r=".46"/>
<circle cx="400" cy="325" r=".46"/>
<circle cx="390" cy="325" r=".46"/>
</g>
<g font-size="14.2" fill="#0000c2">
<text x="40" y="73.7">Power</text>
<text x="96.8" y="73.7">Scheme</text>
<text x="450" y="73.7">Power</text>
<text x="506.8" y="73.7">Tree</text>
</g>
<g font-size="8.5" fill="#0000c2">
<text x="39" y="121.7">SY8089A</text>
<text x="170" y="121.7">SY8089A</text>
<text x="301" y="121.7">SY8089A</text>
<text x="40" y="281.7">SY8089A</text>
<text x="170" y="281.7">TMI6030/RT9043</text>
<text x="300" y="281.7">TC3608H</text>
</g>
<g font-size="6.4" fill="#0000c2">
<text x="39" y="131.2">DRAM</text>
<text x="170" y="131.2">CORE-LOGIC</text>
<text x="301" y="131.2">CPU-CORE</text>
<text x="40" y="291.2">3V3-IO</text>
<text x="170" y="291.2">1V8-IO</text>
<text x="300" y="291.2">DISPLAY-BG</text>
</g>
<g font-size="5.3" fill="#0000c2">
<text x="40" y="80.7">Sakura</text>
<text x="63.8" y="80.7">Pi</text>
<text x="73.9" y="80.7">RK3308B</text>
</g>
<g font-size="4.2" fill="#0000c2">
<text x="70" y="130.7">1.5v</text>
<text x="87.1" y="130.7">2A OUTPUT</text>
<text x="230" y="130.7">1.0v</text>
<text x="247.1" y="130.7">2A OUTPUT</text>
<text x="351" y="130.7">1.0-1.35v</text>
<text x="382" y="130.7">2A OUTPUT</text>
<text x="290" y="240.7">CPU_DVFS</text>
<text x="71" y="290.7">3.3v</text>
<text x="88.1" y="290.7">2A OUTPUT</text>
<text x="200" y="290.7">1.8v</text>
<text x="217.1" y="290.7">300mA</text>
<text x="234.7" y="290.7">OUTPUT</text>
<text x="350" y="290.7">21v</text>
<text x="365.7" y="290.7">20mA</text>
<text x="380.3" y="290.7">OUTPUT</text>
</g>
<g font-size="3.2" fill="#0000c2">
<text x="290" y="247.7">Using</text>
<text x="302.1" y="247.7">CPU</text>
<text x="311.7" y="247.7">PWM</text>
<text x="321.9" y="247.7">output</text>
<text x="335.5" y="247.7">for</text>
<text x="290" y="252.7">interfering</text>
<text x="290" y="257.7">the</text>
<text x="298" y="257.7">output</text>
<text x="310.4" y="252.7">with</text>
<text x="311.5" y="257.7">voltage</text>
<text x="319.9" y="252.7">the</text>
<text x="326.6" y="257.7">can</text>
<text x="327.9" y="252.7">feedback</text>
<text x="335.3" y="257.7">be</text>
<text x="342" y="257.7">kept</text>
<text x="345.8" y="252.7">cause</text>
<text x="351.9" y="257.7">in</text>
<text x="357.7" y="257.7">the</text>
<text x="365.7" y="257.7">range</text>
<text x="377.9" y="257.7">of</text>
<text x="383.9" y="257.7">1.0v</text>
<text x="393.8" y="257.7">to</text>
</g>
<text font-size="2.8" fill="#830000" x="475" y="400.9">Title:</text>
<g font-size="2.1" fill="#830000">
<text x="475" y="394">Sheet:</text>
<text x="475" y="396.7">File:</text>
<text x="481.1" y="396.7">01_POWER.kicad_sch</text>
<text x="475" y="406.9">KiCad</text>
<text x="475" y="404.1">Size:</text>
<text x="481.7" y="404.1">A2</text>
<text x="482.7" y="406.9">E.D.A.</text>
<text x="490.3" y="406.9">9.0.2</text>
<text x="497" y="404.1">Date:</text>
<text x="560" y="404.3">Rev:</text>
<text x="560" y="406.9">Id:</text>
<text x="564.1" y="406.9">1/1</text>
</g>
<g font-size="1.8" fill="#830000">
<text x="35" y="11.9">1</text>
<text x="85" y="11.9">2</text>
<text x="135" y="11.9">3</text>
<text x="185" y="11.9">4</text>
<text x="235" y="11.9">5</text>
<text x="285" y="11.9">6</text>
<text x="335" y="11.9">7</text>
<text x="385" y="11.9">8</text>
<text x="435" y="11.9">9</text>
<text x="485" y="11.9">10</text>
<text x="535" y="11.9">11</text>
<text x="10.3" y="35.9">A</text>
<text x="582.3" y="35.9">A</text>
<text x="10.3" y="85.9">B</text>
<text x="582.3" y="85.9">B</text>
<text x="10.3" y="135.9">C</text>
<text x="582.3" y="135.9">C</text>
<text x="10.3" y="185.9">D</text>
<text x="582.3" y="185.9">D</text>
<text x="10.3" y="235.9">E</text>
<text x="582.3" y="235.9">E</text>
<text x="10.3" y="285.9">F</text>
<text x="582.3" y="285.9">F</text>
<text x="10.3" y="335.9">G</text>
<text x="582.3" y="335.9">G</text>
<text x="10.2" y="385.9">H</text>
<text x="582.2" y="385.9">H</text>
<text x="35" y="409.9">1</text>
<text x="85" y="409.9">2</text>
<text x="135" y="409.9">3</text>
<text x="185" y="409.9">4</text>
<text x="235" y="409.9">5</text>
<text x="285" y="409.9">6</text>
<text x="335" y="409.9">7</text>
<text x="385" y="409.9">8</text>
<text x="435" y="409.9">9</text>
<text x="485" y="409.9">10</text>
<text x="535" y="409.9">11</text>
</g>
<g font-size="1.8" fill="#006363">
<text x="454.4" y="97">VCC-USBIN</text>
<text x="505.6" y="97">VCC-BAT</text>
<text x="470.8" y="105.9">VCC-5V0</text>
<text x="470.8" y="110.9">VDD5V0-WS2812</text>
<text x="453.1" y="147">VCC-1V0-ADJ</text>
<text x="515.5" y="147">VCC-1V0</text>
<text x="35.5" y="154">VCC-5V0</text>
<text x="125.5" y="153">VCC-1V5</text>
<text x="165.5" y="154">VCC-5V0</text>
<text x="255.5" y="153">VCC-1V0</text>
<text x="295.5" y="154">VCC-5V0</text>
<text x="403.1" y="153">VCC-1V0-ADJ</text>
<text x="470.8" y="155.9">VDD1V0-CORE</text>
<text x="530.8" y="155.9">VDD1V0-LOGIC</text>
<text x="70" y="160.1">U1</text>
<text x="107.8" y="161.9">L1</text>
<text x="200" y="160.1">U2</text>
<text x="237.8" y="161.9">L2</text>
<text x="330" y="160.1">U3</text>
<text x="367.8" y="161.9">L3</text>
<text x="70.5" y="164.9">VIN</text>
<text x="97.1" y="164.9">LX</text>
<text x="107.8" y="167.4">2.2uH</text>
<text x="120" y="163.1">TP1</text>
<text x="200.5" y="164.9">VIN</text>
<text x="227.1" y="164.9">LX</text>
<text x="237.8" y="167.4">2.2uH</text>
<text x="250" y="163.1">TP2</text>
<text x="330.5" y="164.9">VIN</text>
<text x="357" y="164.9">LX</text>
<text x="367.8" y="167.4">2.2uH</text>
<text x="400" y="163.1">TP3</text>
<text x="530.8" y="165.9">AVDD1V0-PLL</text>
<text x="57.8" y="168.9">R1</text>
<text x="57.8" y="173.9">10K</text>
<text x="62.6" y="173.9">1%</text>
<text x="70.5" y="170.9">EN</text>
<text x="106" y="170.1">R4</text>
<text x="106" y="173.1">150K</text>
<text x="112.1" y="173.1">1%</text>
<text x="121.3" y="170.4">C1</text>
<text x="121.3" y="173">22pF</text>
<text x="126.3" y="170.4">C2</text>
<text x="126.3" y="173">100nF10uF</text>
<text x="131.3" y="170.4">C3</text>
<text x="187.8" y="168.9">R2</text>
<text x="187.8" y="173.9">10K</text>
<text x="192.6" y="173.9">1%</text>
<text x="200.5" y="170.9">EN</text>
<text x="237" y="170.1">R5</text>
<text x="237" y="173.1">100K</text>
<text x="243.1" y="173.1">1%</text>
<text x="251.3" y="170.4">C4</text>
<text x="251.3" y="173">22pF</text>
<text x="256.3" y="170.4">C5</text>
<text x="256.3" y="173">10uF</text>
<text x="261.3" y="170.4">C6</text>
<text x="261.3" y="173">10uF</text>
<text x="317.8" y="168.9">R3</text>
<text x="317.8" y="173.9">10K</text>
<text x="322.6" y="173.9">1%</text>
<text x="330.5" y="170.9">EN</text>
<text x="381.3" y="170.4">R6</text>
<text x="381.3" y="173">100R</text>
<text x="406.3" y="170.4">C7</text>
<text x="406.3" y="173">10uF</text>
<text x="411.3" y="170.4">C8</text>
<text x="411.3" y="173">10uF</text>
<text x="530.8" y="170.9">AVDD1V0-USB</text>
<text x="41.3" y="175.4">C9</text>
<text x="41.3" y="178">10uF</text>
<text x="70.5" y="176.9">GND</text>
<text x="92" y="176.9">FB/OUT</text>
<text x="171.3" y="175.4">C10</text>
<text x="171.3" y="178">10uF</text>
<text x="200.5" y="176.9">GND</text>
<text x="222" y="176.9">FB/OUT</text>
<text x="301.3" y="175.4">C11</text>
<text x="301.3" y="178">10uF</text>
<text x="330.5" y="176.9">GND</text>
<text x="352" y="176.9">FB/OUT</text>
<text x="70" y="182.7">SY8089AAC</text>
<text x="117.3" y="185.4">R7</text>
<text x="200" y="182.7">SY8089AAC</text>
<text x="247.3" y="185.4">R8</text>
<text x="315.5" y="185">VCC-3V3</text>
<text x="330" y="182.7">SY8089AAC</text>
<text x="376.3" y="185.4">C12</text>
<text x="381.3" y="185.4">R9</text>
<text x="117.3" y="188">100K</text>
<text x="123.3" y="188">1%</text>
<text x="247.3" y="188">150K</text>
<text x="253.3" y="188">1%</text>
<text x="376.3" y="188">100pF169K</text>
<text x="387.3" y="188">1%</text>
<text x="321.3" y="194.4">R10</text>
<text x="321.3" y="197">12K</text>
<text x="326.1" y="197">1%</text>
<text x="455.5" y="197">VCC-1V5</text>
<text x="38" y="198.2">GND</text>
<text x="44" y="198.2">GND</text>
<text x="114" y="198.2">GND</text>
<text x="123" y="198.2">GND GND</text>
<text x="168" y="198.2">GND</text>
<text x="174" y="198.2">GND</text>
<text x="244" y="198.2">GND</text>
<text x="253" y="198.2">GND GND</text>
<text x="298" y="198.2">GND</text>
<text x="304" y="198.2">GND</text>
<text x="332.8" y="198.9">R11</text>
<text x="332.8" y="203.9">27K</text>
<text x="337.6" y="203.9">1%</text>
<text x="361.8" y="198.9">R12</text>
<text x="361.8" y="203.9">169K</text>
<text x="367.8" y="203.9">1%</text>
<text x="403" y="198.2">GND GND</text>
<text x="470.8" y="205.9">VDD1V5-DRAM</text>
<text x="346.3" y="213">10K</text>
<text x="346.3" y="210.4">R13</text>
<text x="351.1" y="213">1%</text>
<text x="356.3" y="210.4">C13</text>
<text x="356.3" y="213">10nF</text>
<text x="381.3" y="210.4">R14</text>
<text x="381.3" y="213">150K</text>
<text x="387.3" y="213">1%</text>
<text x="343" y="223.2">GND</text>
<text x="353" y="223.2">GND</text>
<text x="378" y="223.2">GND</text>
<text x="455.5" y="257">VCC-1V8</text>
<text x="505.5" y="257">VCC-3V3</text>
<text x="470.8" y="265.9">VDD1V8-PORT3</text>
<text x="520.8" y="265.9">VDD3V3-PORT0</text>
<text x="470.8" y="275.9">VDD1V8-EMMC-IO</text>
<text x="470.8" y="270.9">VDD1V8-PORT4</text>
<text x="520.8" y="270.9">VDD3V3-PORT1</text>
<text x="520.8" y="275.9">VDD3V3-PORT2</text>
<text x="470.8" y="280.9">VDD1V8-WIFIBT-IO</text>
<text x="520.8" y="280.9">VDD3V3-PORT5</text>
<text x="520.8" y="285.9">VDD3V3-EMMC</text>
<text x="470.8" y="290.9">AVDD1V8-PLL</text>
<text x="520.8" y="290.9">VDD3V3-WIFIBT</text>
<text x="470.8" y="295.9">AVDD1V8-OTP</text>
<text x="520.8" y="295.9">VDD3V3-NPOR</text>
<text x="285.5" y="305">VCC-5V0</text>
<text x="470.8" y="305.9">AVDD1V8-USB</text>
<text x="470.8" y="300.9">AVDD1V8-SADC</text>
<text x="520.8" y="300.9">VDD3V3-LCD</text>
<text x="300" y="310.1">U11</text>
<text x="470.8" y="310.9">AVDD1V8-ACODEC</text>
<text x="520.8" y="310.9">AVDD3V3-USB</text>
<text x="35.5" y="314">VCC-5V0</text>
<text x="125.5" y="313">VCC-3V3</text>
<text x="165.5" y="314">VCC-3V3</text>
<text x="245.5" y="314">VCC-1V8</text>
<text x="300.5" y="312.9">VIN</text>
<text x="300.5" y="316.9">EN</text>
<text x="309.6" y="312.9">VOUT</text>
<text x="520.8" y="315.9">AVDD3V3-ACODEC</text>
<text x="70" y="320.1">U4</text>
<text x="107.8" y="321.9">L5</text>
<text x="120" y="323.1">TP6</text>
<text x="200" y="320.1">U5</text>
<text x="240" y="322.1">TP5</text>
<text x="300.5" y="320.9">GND</text>
<text x="311" y="320.9">SET</text>
<text x="352.8" y="322.9">L4</text>
<text x="383.8" y="323.9">D1</text>
<text x="400" y="323.1">TP4</text>
<text x="57.8" y="328.9">R16</text>
<text x="70.5" y="324.9">VIN</text>
<text x="97.1" y="324.9">LX</text>
<text x="107.8" y="327.4">3.3uH</text>
<text x="200.5" y="324.9">VIN</text>
<text x="225.7" y="324.9">OUT</text>
<text x="273.3" y="325.4">R22</text>
<text x="273.3" y="328">10K</text>
<text x="278.1" y="328">1%</text>
<text x="293.8" y="325.9">R50</text>
<text x="300" y="324.7">MT9700</text>
<text x="352.8" y="328.4">22uH</text>
<text x="382" y="329.1">1N5819</text>
<text x="41.3" y="335.4">C17</text>
<text x="57.8" y="333.9">10K</text>
<text x="62.6" y="333.9">1%</text>
<text x="70.5" y="330.9">EN</text>
<text x="107" y="330.1">R17</text>
<text x="107" y="333.1">100K</text>
<text x="113.1" y="333.1">1%</text>
<text x="121.3" y="330.4">C16</text>
<text x="121.3" y="333">22pF</text>
<text x="126.3" y="330.4">C17</text>
<text x="126.3" y="333">10uF</text>
<text x="131.3" y="330.4">C18</text>
<text x="131.3" y="333">10uF</text>
<text x="200.5" y="330.9">EN</text>
<text x="241.3" y="333">5.1K</text>
<text x="241.3" y="330.4">R18</text>
<text x="246.7" y="333">1%</text>
<text x="293.8" y="330.9">10K</text>
<text x="298.6" y="330.9">1%</text>
<text x="340" y="330.1">U6</text>
<text x="340.5" y="334.9">VIN</text>
<text x="366.6" y="334.9">SW</text>
<text x="391.3" y="335.4">R15</text>
<text x="401.3" y="335.4">C14</text>
<text x="406.3" y="335.4">C15</text>
<text x="41.3" y="338">10uF</text>
<text x="70.5" y="336.9">GND</text>
<text x="92" y="336.9">FB/OUT</text>
<text x="171.3" y="340.4">C18</text>
<text x="181.3" y="340.4">C19</text>
<text x="200.5" y="336.9">GND</text>
<text x="226.9" y="336.9">FB</text>
<text x="251.3" y="340.4">C20</text>
<text x="270" y="340.2">GND</text>
<text x="282" y="340.2">GND</text>
<text x="340.5" y="340.9">EN</text>
<text x="366.7" y="340.9">NC</text>
<text x="391.3" y="338">169K</text>
<text x="397.3" y="338">1%</text>
<text x="401.3" y="338">10uF</text>
<text x="407.1" y="338">50V</text>
<text x="412.1" y="338">50V</text>
<text x="70" y="342.7">SY8089AAC</text>
<text x="117.3" y="345.4">R21</text>
<text x="117.3" y="348">22.1K</text>
<text x="123.9" y="348">1%</text>
<text x="171.3" y="343">10uF</text>
<text x="181.3" y="343">1uF</text>
<text x="200" y="342.7">RT9043</text>
<text x="241.3" y="345">10K</text>
<text x="241.3" y="342.4">R20</text>
<text x="246.1" y="345">1%</text>
<text x="251.3" y="343">10uF</text>
<text x="340.5" y="346.9">GND</text>
<text x="366.9" y="346.9">FB</text>
<text x="391.3" y="347.4">R19</text>
<text x="340" y="352.7">TC3608H</text>
<text x="391.3" y="350">169K</text>
<text x="397.3" y="350">1%</text>
<text x="38" y="358.2">GND</text>
<text x="44" y="358.2">GND</text>
<text x="114" y="358.2">GND</text>
<text x="123" y="358.2">GND GND</text>
<text x="168" y="358.2">GND</text>
<text x="178" y="358.2">GND</text>
<text x="188" y="358.2">GND</text>
<text x="238" y="357.2">GND</text>
<text x="248" y="357.2">GND</text>
<text x="301.3" y="356.4">C21</text>
<text x="301.3" y="359">10uF</text>
<text x="311.3" y="356.4">R37</text>
<text x="311.3" y="359">10K</text>
<text x="316.1" y="359">1%</text>
<text x="391.3" y="359.4">R23</text>
<text x="391.3" y="362">10K</text>
<text x="396.1" y="362">1%</text>
<text x="298" y="369.2">GND</text>
<text x="308" y="369.2">GND</text>
<text x="328" y="369.2">GND</text>
<text x="388" y="372.2">GND</text>
<text x="398" y="372.2">GND GND</text>
<text x="369" y="389.1">MP1</text>
<text x="379" y="389.1">MP2</text>
<text x="389" y="389.1">MP3</text>
<text x="399" y="389.1">MP4</text>
<text x="369" y="393.7">Markpoint</text>
<text x="379" y="393.7">Markpoint</text>
<text x="389" y="393.7">Markpoint</text>
<text x="399" y="393.7">Markpoint</text>
<text x="417.2" y="390.3">HOLE1</text>
<text x="427.2" y="390.3">HOLE2</text>
<text x="437.2" y="390.3">HOLE3</text>
<text x="447.2" y="390.3">HOLE4</text>
<text x="369" y="399.1">MP5</text>
<text x="379" y="399.1">MP6</text>
<text x="389" y="399.1">MP7</text>
<text x="399" y="399.1">MP8</text>
<text x="369" y="403.7">Markpoint</text>
<text x="379" y="403.7">Markpoint</text>
<text x="389" y="403.7">Markpoint</text>
<text x="399" y="403.7">Markpoint</text>
<text x="417.2" y="403.2">LOADHOLE LOADHOLE LOADHOLE LOADHOLE</text>
<text x="418" y="407.2">GND</text>
<text x="428" y="407.2">GND</text>
<text x="438" y="407.2">GND</text>
<text x="448" y="407.2">GND</text>
</g>
<g font-size="1.8" fill="#0f0f0f">
<text x="459.7" y="108.9" transform="rotate(-90 459.7 108.9)">VCC-5V0</text>
<text x="519.7" y="158.9" transform="rotate(-90 519.7 158.9)">VCC-1V0</text>
<text x="459.7" y="163.8" transform="rotate(-90 459.7 163.8)">VCC-1V0-ADJ</text>
<text x="459.7" y="208.9" transform="rotate(-90 459.7 208.9)">VCC-1V5</text>
<text x="459.7" y="268.9" transform="rotate(-90 459.7 268.9)">VCC-1V8</text>
<text x="509.7" y="269.8" transform="rotate(-90 509.7 269.8)">VCC-3V3</text>
</g>
<g font-size="1.8" fill="#0000c2">
<text x="99" y="147.7">C1</text>
<text x="102.7" y="147.7">DNP</text>
<text x="229" y="148.7">C4</text>
<text x="232.7" y="148.7">DNP</text>
<text x="70" y="189.7">1.5v</text>
<text x="75.5" y="189.7">=</text>
<text x="78.5" y="189.7">0.6</text>
<text x="83" y="189.7">*</text>
<text x="85.5" y="189.7">(1</text>
<text x="89" y="189.7">+</text>
<text x="92" y="189.7">150K</text>
<text x="98.4" y="189.7">/</text>
<text x="101.2" y="189.7">100K)</text>
<text x="200" y="189.7">1.0v</text>
<text x="205.5" y="189.7">=</text>
<text x="208.5" y="189.7">0.6</text>
<text x="213" y="189.7">*</text>
<text x="215.5" y="189.7">(1</text>
<text x="219" y="189.7">+</text>
<text x="222" y="189.7">100K</text>
<text x="228.4" y="189.7">/</text>
<text x="231.2" y="189.7">150K)</text>
<text x="330" y="189.7">1.27v</text>
<text x="336.7" y="189.7">=</text>
<text x="339.7" y="189.7">0.6</text>
<text x="344.2" y="189.7">*</text>
<text x="346.7" y="189.7">(1</text>
<text x="350.2" y="189.7">+</text>
<text x="353.2" y="189.7">169K</text>
<text x="359.6" y="189.7">/</text>
<text x="362.4" y="189.7">150K)</text>
<text x="390" y="195.7">C12</text>
<text x="394.9" y="195.7">DNP</text>
<text x="344.9" y="230.6">DVFS is</text>
<text x="353.6" y="230.6">not</text>
<text x="357.8" y="230.6">nessary.</text>
<text x="366.7" y="230.6">DNP</text>
<text x="99" y="309.7">C16</text>
<text x="103.9" y="309.7">DNP</text>
<text x="70" y="349.7">3.3v</text>
<text x="75.5" y="349.7">=</text>
<text x="78.5" y="349.7">0.6</text>
<text x="83" y="349.7">*</text>
<text x="85.5" y="349.7">(1</text>
<text x="89" y="349.7">+</text>
<text x="92" y="349.7">100K</text>
<text x="98.4" y="349.7">/</text>
<text x="101.2" y="349.7">22.1K)</text>
<text x="200" y="349.7">1.8v</text>
<text x="205.5" y="349.7">=</text>
<text x="208.5" y="349.7">1.2</text>
<text x="213" y="349.7">*</text>
<text x="215.5" y="349.7">(1</text>
<text x="219" y="349.7">+</text>
<text x="222" y="349.7">5.1K</text>
<text x="227.8" y="349.7">/</text>
<text x="230.6" y="349.7">10K)</text>
</g>
<g font-size="1.8" fill="#a80000">
<text x="67.3" y="163.7">4</text>
<text x="101.3" y="163.7">3</text>
<text x="197.3" y="163.7">4</text>
<text x="231.3" y="163.7">3</text>
<text x="327.3" y="163.7">4</text>
<text x="361.3" y="163.7">3</text>
<text x="67.3" y="169.7">1</text>
<text x="197.3" y="169.7">1</text>
<text x="327.3" y="169.7">1</text>
<text x="67.3" y="175.7">2</text>
<text x="101.3" y="175.7">5</text>
<text x="197.3" y="175.7">2</text>
<text x="231.3" y="175.7">5</text>
<text x="327.3" y="175.7">2</text>
<text x="361.3" y="175.7">5</text>
<text x="297.3" y="311.7">5</text>
<text x="316.3" y="311.7">1</text>
<text x="297.3" y="315.7">4</text>
<text x="67.3" y="323.7">4</text>
<text x="101.3" y="323.7">3</text>
<text x="197.3" y="323.7">1</text>
<text x="231.3" y="323.7">5</text>
<text x="297.3" y="319.7">2</text>
<text x="316.3" y="319.7">3</text>
<text x="67.3" y="329.7">1</text>
<text x="197.3" y="329.7">3</text>
<text x="67.3" y="335.7">2</text>
<text x="101.3" y="335.7">5</text>
<text x="197.3" y="335.7">2</text>
<text x="231.3" y="335.7">4</text>
<text x="337.3" y="333.7">5</text>
<text x="371.3" y="333.7">1</text>
<text x="337.3" y="339.7">4</text>
<text x="371.3" y="339.7">6</text>
<text x="337.3" y="345.7">2</text>
<text x="371.3" y="345.7">3</text>
</g>
<g font-size="1.8" fill="#715500">
<text x="386.5" y="176.9">CPU_FB</text>
<text x="320.9" y="219.1" transform="rotate(-90 320.9 219.1)">CPU_DVFS</text>
<text x="276.5" y="316.9">DISPLAY_EN</text>
<text x="416.5" y="325.9">LED_A</text>
<text x="313.5" y="340.9">DISPLAY_BLPWM</text>
</g>
</svg>
